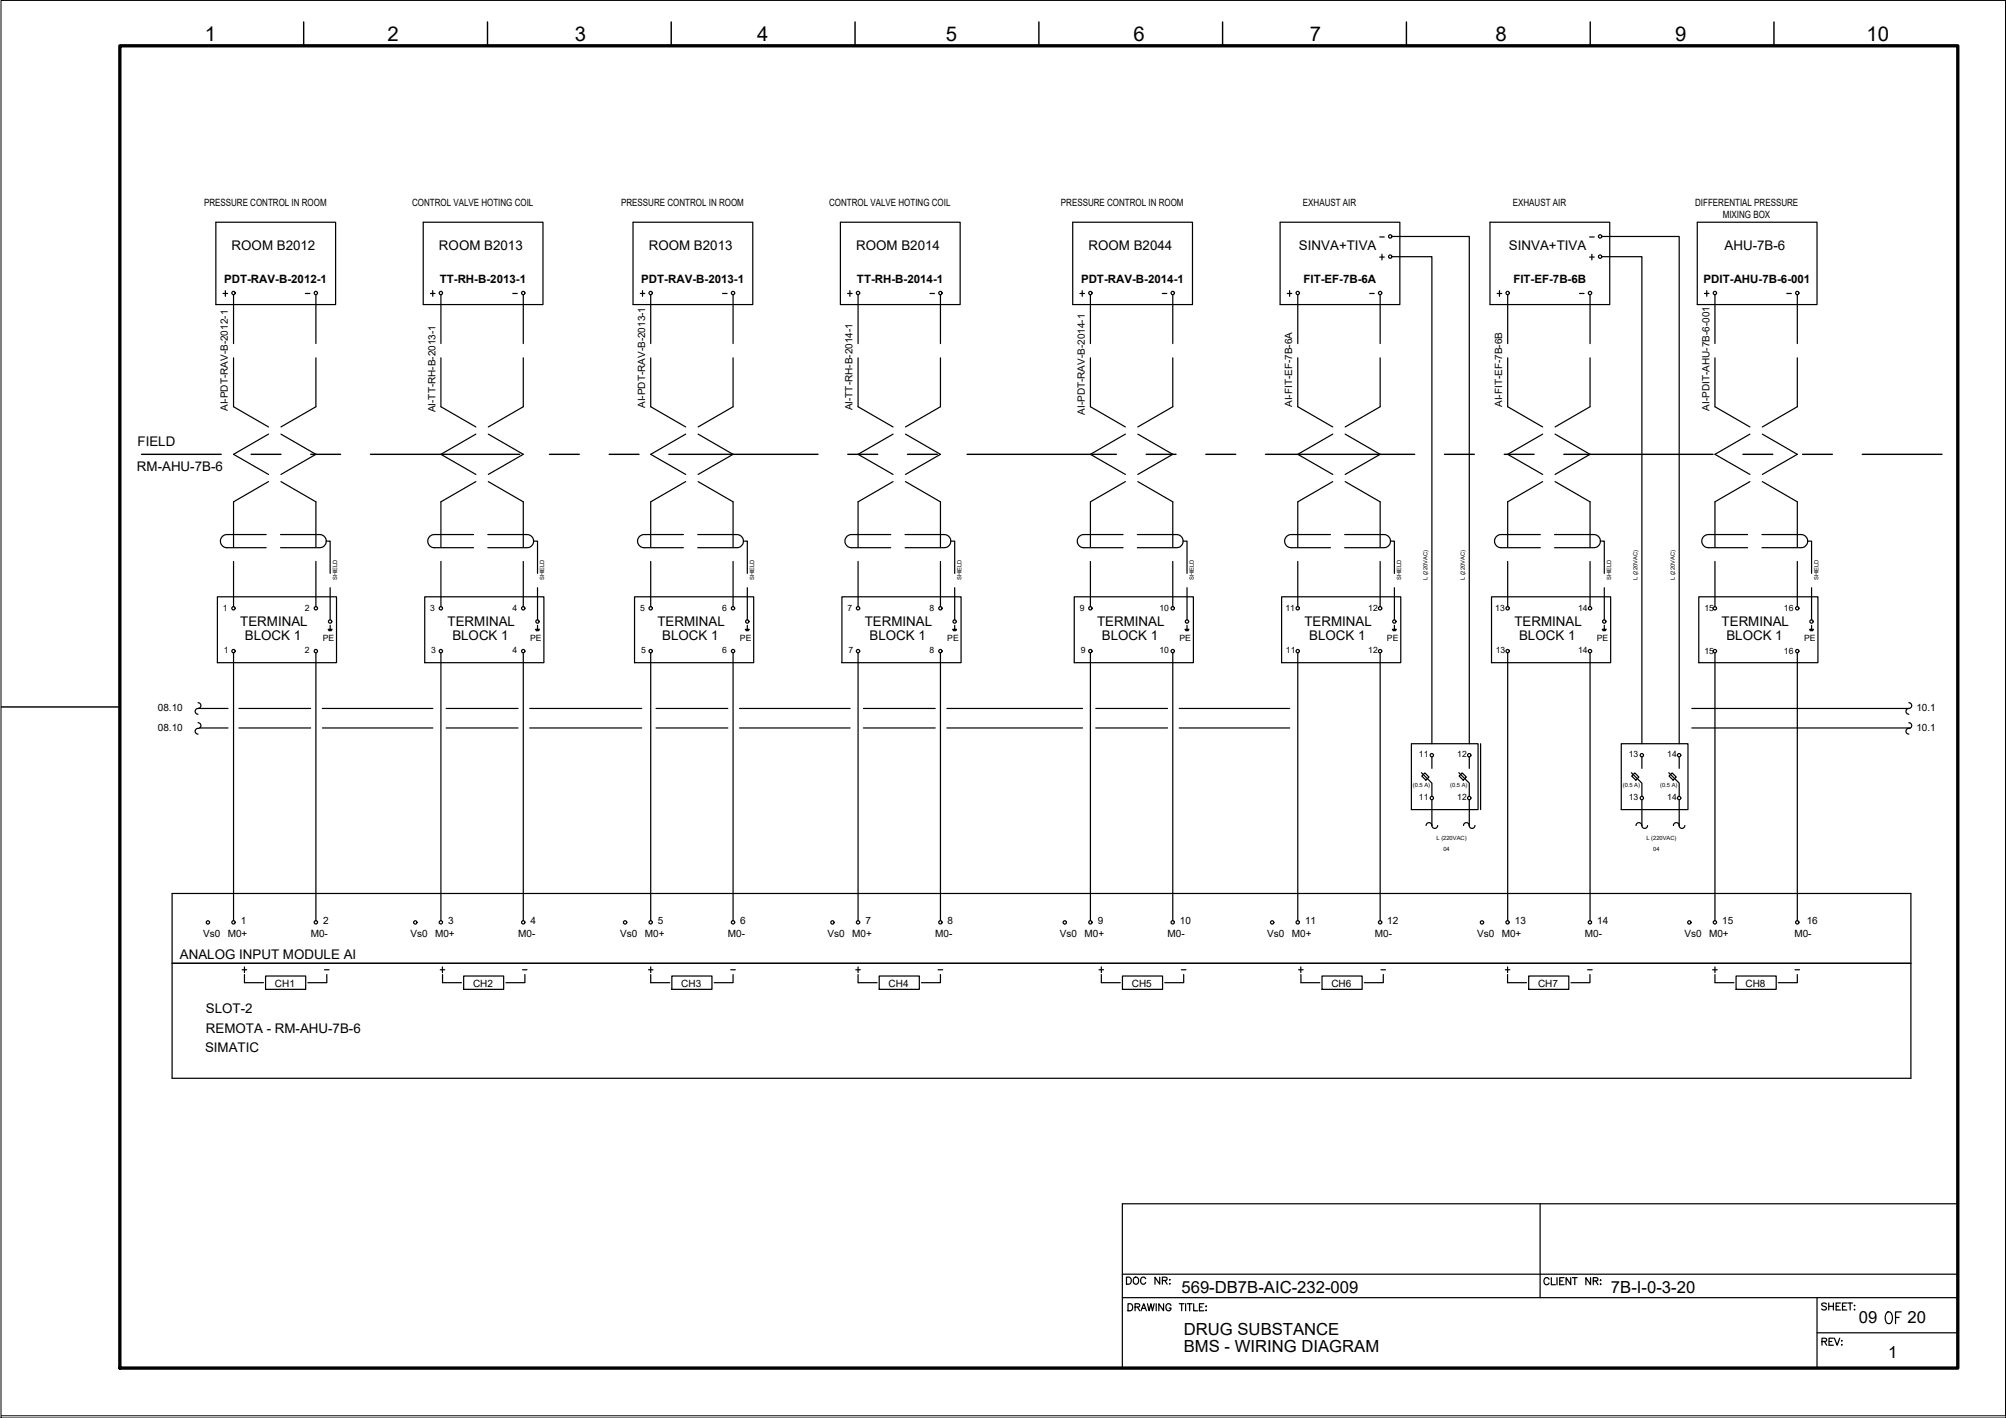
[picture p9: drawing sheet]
<svg xmlns="http://www.w3.org/2000/svg" width="420mm" height="297mm" viewBox="0 0 420 297" stroke-linecap="round" stroke-linejoin="round" font-family="sans-serif">
<!-- layer: G-TTLB-TTLB -->
<path d="M25.1 9.6h385v277h-385z" fill="none" stroke="#000" stroke-width=".7"/>
<!-- layer: G-TTLB-OTLN -->
<path d="M420.1 .1v296.5h-419.9" fill="none" stroke="#000" stroke-width=".21"/>
<!-- layer: G-TTLB-INDX -->
<path d="M63.6 4.6v5M102.1 4.6v5M140.6 4.6v5M179.1 4.6v5M217.6 4.6v5M256.1 4.6v5M294.6 4.6v5M333.1 4.6v5M371.6 4.6v5M.2 148.1h24.9" fill="none" stroke="#000" stroke-width=".3"/>
<!-- layer: LGSP IA4$0$LG_PLOT -->
<path d="M322.6 252.2v19.6M235.1 266.9h175M235.1 271.8h175M380.6 279.2h29.5M380.6 271.8v14.8M235.1 286.6h175" fill="none" stroke="#000" stroke-width=".25"/>
<!-- layer: LG_PLOT -->
<g fill="none" stroke="#000" stroke-width=".25">
<path d="M410.1 252.2h-175v34.4M236.3 273.1h.4a.8 .8 0 0 1 .6 .7 .8 .8 0 0 1-.6 .8h-.4zM237.7 273.8l.9-.1 .1-.2v-.3l-1-.1v1.5M238.2 273.8l.5 .8M239 274.6l.6-1.5 .5 1.5M239.2 274.1h.7M240.3 273.1l.4 1.5 .3-1.5 .4 1.5 .3-1.5M242.2 273.1v1.5M243.7 273.1v1.5l-1-1.5v1.5M245.3 273.5a.54 .54 0 0 0-.7-.4 .54 .54 0 0 0-.4 .6 .61 .61 0 0 0 .2 .7 .61 .61 0 0 0 .8 0l.1-.4h-.4M247 273.1h1M247.5 273.1v1.5"/>
<path d="M248.3 273.1v1.5M248.7 273.1h1M249.2 273.1v1.5M250 273.1v1.5h.9M251.2 273.8h.6M252.1 273.1h-.9v1.5h.9M252.6 274.5h.1zM252.6 273.6v.1zM324.4 268a.54 .54 0 0 0-.6-.4 .54 .54 0 0 0-.4 .6 .61 .61 0 0 0 .2 .8 .61 .61 0 0 0 .8-.1v-.1M324.9 267.6v1.5h.9M326.1 267.6v1.5M326.7 268.3h.6"/>
<path d="M327.6 267.6h-.9v1.5h.9M329 267.6v1.5l-1-1.5v1.5M329.4 267.6h.9M329.8 267.6v1.5M333.1 267.6v1.5l-.9-1.5v1.5M333.7 268.3h.9v-.5l-.9-.2v1.5M334.2 268.3l.5 .8M335.2 268.2h.1zM335.2 269h.1zM382.5 273.2l-.3-.2-.6 .2v.2l.8 .4 .1 .2v.2l-.3 .2-.6-.2M383 273v1.4M383 273.6h1"/>
<path d="M384 273v1.4M384.6 273.6h.5M385.5 273h-.9v1.4h.9M385.9 273.6h.6M386.8 273h-.9v1.4h.9M387 273h1M387.5 273v1.4M388.4 273.5h.1zM388.4 274.3h.1z"/>
</g>
<!-- layer: I_LIMIT_LINE -->
<g fill="none" stroke="#000" stroke-width=".3">
<path d="M29.7 95.2h16.6M52.6 95.2h6.2M65.1 95.2h6.2M77.6 95.2h31.2M115.1 95.2h6.2M127.6 95.2h6.2M140.1 95.2h31.2M177.6 95.2h6.2M190.1 95.2h6.2M202.6 95.2h31.2M240.1 95.2h6.2M252.6 95.2h6.2"/>
<path d="M265.1 95.2h31.2M302.6 95.2h6.2M315.1 95.2h6.2M327.6 95.2h31.2M365.1 95.2h6.2M377.5 95.2h6.3M390.1 95.2h16.6"/>
</g>
<!-- layer: 0 -->
<g fill="none" stroke="#000" stroke-width=".25">
<path d="M291.5 53.8h8.4v102M291.5 49.5h16.2v106.3M335.5 53.8h8.4v102M335.5 49.5h16.2v106.3M41.5 148.4h6.3M41.8 152.5h6M50 148.4h15.1M50 152.5h15.1M67.5 148.4h23.2M67.5 152.5h23.2M93.5 148.4h15M93.5 152.5h15"/>
<path d="M111 148.4h23.4M111 152.5h23.4M137.4 148.4h15M137.4 152.5h15M154.9 148.4h23.2M154.9 152.5h23.2M180.8 148.4h15.1M180.8 152.5h15.1M198.3 148.4h28.4M198.3 152.5h28.4M229.5 148.4h15M229.5 152.5h15"/>
<path d="M247 148.4h23.1M247 152.5h23.1M354.4 148.4h45.4M354.4 152.5h45.7M299.9 167.5v5.4M307.7 167.5v5.4M343.9 167.5v5.4M351.7 167.5v5.4M400.2 187.2v38.7"/>
</g>
<!-- layer: I_DATA -->
<g fill="none" stroke="#000" stroke-width=".25">
<path d="M45.2 46.6h25.1v17.2h-25.1zM88.6 46.6h25.1v17.2h-25.1zM132.6 46.6h25.1v17.2h-25.1zM176 46.6h25.1v17.2h-25.1zM224.7 46.6h25.1v17.2h-25.1zM268.1 46.6h25.1v17.2h-25.1zM289 53.9h.9M289.5 53.3v1.1M312.1 46.6h25.1v17.2h-25.1zM333 53.9h.9M333.4 53.3v1.1M355.5 46.6h25.1v17.2h-25.1z"/>
<path d="M46.7 61.5h1M47.2 60.9v1.2M134.1 61.5h.9M134.6 60.9v1.2M177.5 61.5h1M178 60.9v1.2M226.2 61.5h.9M226.7 60.9v1.2M269.6 61.5h1M270.1 60.9v1.2M357 61.5h.9M357.5 60.9v1.2"/>
<path d="M45.5 125h25v13.8h-25zM68.7 131.8h.9M68.8 132h.7M68.9 132.1h.5M69.2 131v.8M89 125h24.9v13.8h-24.9zM112.2 131.8h.8M112.2 132h.7M112.3 132.1h.5M112.6 131v.8M132.9 125h25v13.8h-25zM156.1 131.8h.9"/>
<path d="M156.2 132h.7M156.3 132.1h.5M156.5 131v.8M176.3 125h25v13.8h-25zM199.5 131.8h.9M199.6 132h.7M199.7 132.1h.5M200 131v.8M225 125h25v13.8h-25zM248.2 131.8h.8M248.3 132h.7M248.3 132.1h.6"/>
<path d="M248.6 131v.8M268.4 125h25v13.8h-25zM291.6 131.8h.9M291.7 132h.7M291.8 132.1h.5M292.1 131v.8M312.4 125h25v13.8h-25zM335.6 131.8h.8M335.7 132h.7M335.7 132.1h.6M336 131v.8M355.8 125h25v13.8h-25z"/>
<path d="M379 131.8h.8M379.1 132h.7M379.2 132.1h.5M379.4 131v.8M295.6 155.8h14v13.8h-14zM310.1 155.8v13.8M339.6 155.8h13.9v13.8h-13.9zM400.2 187.2h-364.2v38.7h364.2M36 201.8h364.2M51.2 205.9h4M55.6 204.5h8.4v2.7h-8.4zM68.5 204.1v1.8h-4"/>
<path d="M92.2 203.1h1M92.7 202.6v1.1M92.7 204.1v1.8h3.9M97.1 204.5h8.4v2.7h-8.4zM109.9 204.1v1.8h-3.9M135.8 203.1h1M136.3 204.1v1.8h4M136.3 202.6v1.1M140.7 204.5h8.4v2.7h-8.4zM153.5 204.1v1.8h-3.9M179.2 203.1h1M179.7 204.1v1.8h4"/>
<path d="M179.7 202.6v1.1M184.2 204.5h8.4v2.7h-8.4zM197 204.1v1.8h-4M230.7 205.9h4M235.1 204.5h8.4v2.7h-8.4zM247.9 204.1v1.8h-4M272.5 205.9h3.9M276.9 204.5h8.4v2.7h-8.4zM289.7 204.1v1.8h-3.9M315.8 205.9h3.9M320.2 204.5h8.4v2.7h-8.4zM333 204.1v1.8h-3.9"/>
<path d="M359.2 205.9h4M363.6 204.5h8.4v2.7h-8.4zM376.4 204.1v1.8h-3.9"/>
<circle cx="291.2" cy="53.8" r=".35"/>
<circle cx="335.1" cy="53.8" r=".35"/>
<circle cx="48.9" cy="61.4" r=".35"/>
<circle cx="136.3" cy="61.4" r=".35"/>
<circle cx="179.7" cy="61.4" r=".35"/>
<circle cx="228.4" cy="61.4" r=".35"/>
<circle cx="271.8" cy="61.4" r=".35"/>
<circle cx="359.2" cy="61.4" r=".35"/>
<circle cx="48.9" cy="136.4" r=".35"/>
<circle cx="48.9" cy="127.4" r=".35"/>
<circle cx="66.2" cy="127.4" r=".35"/>
<circle cx="66.2" cy="136.4" r=".35"/>
<circle cx="69.1" cy="130.2" r=".35"/>
<circle cx="92.3" cy="136.4" r=".35"/>
<circle cx="92.3" cy="127.4" r=".35"/>
<circle cx="109.6" cy="136.4" r=".35"/>
<circle cx="109.6" cy="127.4" r=".35"/>
<circle cx="112.6" cy="130.2" r=".35"/>
<circle cx="136.3" cy="127.4" r=".35"/>
<circle cx="136.3" cy="136.4" r=".35"/>
<circle cx="153.5" cy="127.4" r=".35"/>
<circle cx="153.5" cy="136.4" r=".35"/>
<circle cx="156.5" cy="130.2" r=".35"/>
<circle cx="179.7" cy="136.4" r=".35"/>
<circle cx="179.7" cy="127.4" r=".35"/>
<circle cx="197" cy="127.4" r=".35"/>
<circle cx="197" cy="136.4" r=".35"/>
<circle cx="200" cy="130.2" r=".35"/>
<circle cx="228.4" cy="136.4" r=".35"/>
<circle cx="228.4" cy="127.4" r=".35"/>
<circle cx="245.6" cy="136.4" r=".35"/>
<circle cx="245.6" cy="127.4" r=".35"/>
<circle cx="248.6" cy="130.2" r=".35"/>
<circle cx="271.8" cy="136.4" r=".35"/>
<circle cx="271.8" cy="127.4" r=".35"/>
<circle cx="289.1" cy="136.4" r=".35"/>
<circle cx="289.1" cy="127.4" r=".35"/>
<circle cx="292" cy="130.2" r=".35"/>
<circle cx="315.8" cy="136.4" r=".35"/>
<circle cx="315.8" cy="127.4" r=".35"/>
<circle cx="333" cy="136.4" r=".35"/>
<circle cx="333" cy="127.4" r=".35"/>
<circle cx="336" cy="130.2" r=".35"/>
<circle cx="359.2" cy="127.4" r=".35"/>
<circle cx="359.2" cy="136.4" r=".35"/>
<circle cx="376.4" cy="127.4" r=".35"/>
<circle cx="376.4" cy="136.4" r=".35"/>
<circle cx="379.4" cy="130.2" r=".35"/>
<circle cx="299.9" cy="158.2" r=".35"/>
<circle cx="307.7" cy="158.2" r=".35"/>
<circle cx="343.9" cy="158.2" r=".35"/>
<circle cx="351.7" cy="158.2" r=".35"/>
<circle cx="299.9" cy="167.2" r=".35"/>
<circle cx="307.7" cy="167.2" r=".35"/>
<circle cx="343.9" cy="167.2" r=".35"/>
<circle cx="351.7" cy="167.2" r=".35"/>
<circle cx="43.6" cy="193.2" r=".35"/>
<circle cx="48.9" cy="193.2" r=".35"/>
<circle cx="66.2" cy="193.2" r=".35"/>
<circle cx="87" cy="193.2" r=".35"/>
<circle cx="92.3" cy="193.2" r=".35"/>
<circle cx="109.6" cy="193.2" r=".35"/>
<circle cx="130.9" cy="193.2" r=".35"/>
<circle cx="136.3" cy="193.2" r=".35"/>
<circle cx="153.5" cy="193.2" r=".35"/>
<circle cx="174.4" cy="193.2" r=".35"/>
<circle cx="179.7" cy="193.2" r=".35"/>
<circle cx="197" cy="193.2" r=".35"/>
<circle cx="223" cy="193.2" r=".35"/>
<circle cx="228.4" cy="193.2" r=".35"/>
<circle cx="245.6" cy="193.2" r=".35"/>
<circle cx="266.5" cy="193.2" r=".35"/>
<circle cx="271.8" cy="193.2" r=".35"/>
<circle cx="289.1" cy="193.2" r=".35"/>
<circle cx="310.4" cy="193.2" r=".35"/>
<circle cx="315.8" cy="193.2" r=".35"/>
<circle cx="333" cy="193.2" r=".35"/>
<circle cx="353.8" cy="193.2" r=".35"/>
<circle cx="359.2" cy="193.2" r=".35"/>
<circle cx="376.4" cy="193.2" r=".35"/>
</g>
<!-- layer: I_TABS -->
<g fill="none" stroke="#000" stroke-width=".25">
<path d="M48.9 61.7v10.3M48.9 75v10.2l7.3 4.2M66.2 61.7v10.3M66.2 75v10.2l-7.4 4.2M92.4 61.7v10.3M92.4 75v10.2l7.3 4.2M109.6 61.7v10.3M109.6 75v10.2l-7.3 4.2M136.3 61.7v10.3M136.3 75v10.2l7.3 4.2M153.5 61.7v10.3M153.5 75v10.2l-7.3 4.2"/>
<path d="M179.7 61.7v10.3M179.7 75v10.2l7.3 4.2M197 61.7v10.3M197 75v10.2l-7.3 4.2M228.4 61.7v10.3M228.4 75v10.2l7.3 4.2M245.6 61.7v10.3M245.6 75v10.2l-7.3 4.2M271.8 61.7v10.3M271.8 75v10.2l7.3 4.2M289.1 61.7v10.3M289.1 75v10.2l-7.4 4.2"/>
<path d="M315.8 61.7v10.3M315.8 75v10.2l7.3 4.2M333 61.7v10.3M333 75v10.2l-7.3 4.2M359.2 61.7v10.3M359.2 75v10.2l7.3 4.2M376.4 61.7v10.3M376.4 75v10.2l-7.3 4.2M56.2 90.9l-7.3 4.3 7.3 4.2M58.8 90.9l7.4 4.3-7.4 4.2M99.7 90.9l-7.3 4.3 7.3 4.2M102.3 90.9l7.3 4.3-7.3 4.2"/>
<path d="M143.6 90.9l-7.3 4.3 7.3 4.2M146.2 90.9l7.3 4.3-7.3 4.2M187 90.9l-7.3 4.3 7.3 4.2M189.7 90.9l7.3 4.3-7.3 4.2M235.7 90.9l-7.3 4.3 7.3 4.2M238.3 90.9l7.3 4.3-7.3 4.2M279.1 90.9l-7.3 4.3 7.3 4.2M281.7 90.9l7.4 4.3-7.4 4.2M323.1 90.9l-7.3 4.3 7.3 4.2M325.7 90.9l7.3 4.3-7.3 4.2M366.5 90.9l-7.3 4.3 7.3 4.2M369.1 90.9l7.3 4.3-7.3 4.2"/>
<path d="M48.9 117.6v9.5M55.8 112h-8.3a1.38 1.38 0 0 0-1.3 1.4 1.38 1.38 0 0 0 1.3 1.3h8.3M56.2 100.9l-7.3 4.2v9.5M58.8 112h8.2a1.38 1.38 0 0 1 1.3 1.4 1.38 1.38 0 0 1-1.3 1.3h-8.2M58.8 100.9l7.4 4.2v9.5M66.2 117.6v9.5M68.3 113.4h.9v6.7M92.4 117.6v9.5M99.2 112h-8.2a1.38 1.38 0 0 0-1.4 1.4 1.38 1.38 0 0 0 1.4 1.3h8.2M99.7 100.9l-7.3 4.2v9.5M102.2 112h8.2a1.38 1.38 0 0 1 1.4 1.4 1.38 1.38 0 0 1-1.4 1.3h-8.2M102.3 100.9l7.3 4.2v9.5"/>
<path d="M109.6 117.6v9.5M111.8 113.4h.8v6.7M136.3 117.6v9.5M143.1 112h-8.2a1.38 1.38 0 0 0-1.4 1.4 1.38 1.38 0 0 0 1.4 1.3h8.2M143.6 100.9l-7.3 4.2v9.5M146.1 112h8.2a1.38 1.38 0 0 1 1.4 1.4 1.38 1.38 0 0 1-1.4 1.3h-8.2M146.2 100.9l7.3 4.2v9.5M153.5 117.6v9.5M155.7 113.4h.8v6.7M179.7 117.6v9.5M186.6 112h-8.2a1.38 1.38 0 0 0-1.4 1.4 1.38 1.38 0 0 0 1.4 1.3h8.2M187 100.9l-7.3 4.2v9.5"/>
<path d="M189.6 112h8.2a1.38 1.38 0 0 1 1.3 1.4 1.38 1.38 0 0 1-1.3 1.3h-8.2M189.7 100.9l7.3 4.2v9.5M197 117.6v9.5M199.2 113.4h.8v6.7M228.4 117.6v9.5M235.2 112h-8.2a1.38 1.38 0 0 0-1.4 1.4 1.38 1.38 0 0 0 1.4 1.3h8.2M235.7 100.9l-7.3 4.2v9.5M238.2 112h8.2a1.38 1.38 0 0 1 1.4 1.4 1.38 1.38 0 0 1-1.4 1.3h-8.2M238.3 100.9l7.3 4.2v9.5M245.6 117.6v9.5M247.8 113.4h.8v6.7M271.8 117.6v9.5"/>
<path d="M278.7 112h-8.3a1.38 1.38 0 0 0-1.3 1.4 1.38 1.38 0 0 0 1.3 1.3h8.3M279.1 100.9l-7.3 4.2v9.5M281.6 112h8.3a1.38 1.38 0 0 1 1.3 1.4 1.38 1.38 0 0 1-1.3 1.3h-8.3M281.7 100.9l7.4 4.2v9.5M289.1 117.6v9.5M291.2 113.4h.9v6.7M315.8 117.6v9.5M322.6 112h-8.2a1.38 1.38 0 0 0-1.4 1.4 1.38 1.38 0 0 0 1.4 1.3h8.2M323.1 100.9l-7.3 4.2v9.5M325.6 112h8.2a1.38 1.38 0 0 1 1.4 1.4 1.38 1.38 0 0 1-1.4 1.3h-8.2M325.7 100.9l7.3 4.2v9.5M333 117.6v9.5"/>
<path d="M335.2 113.4h.8v6.7M359.2 117.6v9.5M366 112h-8.2a1.38 1.38 0 0 0-1.4 1.4 1.38 1.38 0 0 0 1.4 1.3h8.2M366.5 100.9l-7.3 4.2v9.5M369 112h8.2a1.38 1.38 0 0 1 1.4 1.4 1.38 1.38 0 0 1-1.4 1.3h-8.2M369.1 100.9l7.3 4.2v9.5M376.4 117.6v9.5M378.6 113.4h.8v6.7M48.9 136.7v56.2M66.2 136.7v56.2M69.2 123.1v6.8M92.4 136.7v56.2"/>
<path d="M109.6 136.7v56.2M112.6 123.1v6.8M136.3 136.7v56.2M153.5 136.7v56.2M156.5 123.1v6.8M179.7 136.7v56.2M197 136.7v56.2M200 123.1v6.8M228.4 136.7v56.2M245.6 136.7v56.2M248.6 123.1v6.8M271.8 136.7v56.2"/>
<path d="M289.1 136.7v56.2M292.1 123.1v6.8M315.8 136.7v56.2M333 136.7v56.2M336 123.1v6.8M359.2 136.7v56.2M376.4 136.7v56.2M379.4 123.1v6.8M41.5 147.2a.64 .64 0 0 1 .6 .8 .64 .64 0 0 1-.9 .5 .6 .6 0 0 0-.3 .6 .6 .6 0 0 0 .6 .5M41.5 151.4a.63 .63 0 0 1 .6 .7 .63 .63 0 0 1-.9 .5 .6 .6 0 0 0-.3 .7 .6 .6 0 0 0 .6 .5M399.8 147.2a.64 .64 0 0 1 .6 .8 .64 .64 0 0 1-.8 .5 .6 .6 0 0 0-.4 .6 .6 .6 0 0 0 .6 .5M399.8 151.4a.63 .63 0 0 1 .6 .7 .63 .63 0 0 1-.8 .5 .6 .6 0 0 0-.4 .7 .6 .6 0 0 0 .6 .5"/>
<path d="M298.7 172.9a.64 .64 0 0 1 .8-.6 .64 .64 0 0 1 .5 .9 .6 .6 0 0 0 .6 .3 .6 .6 0 0 0 .5-.6M306.5 172.9a.63 .63 0 0 1 .8-.6 .63 .63 0 0 1 .5 .9 .6 .6 0 0 0 .6 .3 .6 .6 0 0 0 .5-.6M342.7 172.9a.64 .64 0 0 1 .7-.6 .64 .64 0 0 1 .5 .9 .6 .6 0 0 0 .7 .3 .6 .6 0 0 0 .5-.6M350.5 172.9a.6 .6 0 0 1 .6-.6 .6 .6 0 0 1 .6 .6M351.7 172.9a.6 .6 0 0 0 .6 .6 .6 .6 0 0 0 .6-.6"/>
</g>
<!-- layer: EI-CTRL -->
<path d="M299.9 158.6v2.4M307.7 158.6v2.4M343.9 158.6v2.4M351.7 158.6v2.4M297.7 161.9l2.2 2.1v2.8M297.8 162.6l.7-.7 .8 .9-.7 .6zM305.6 161.9l2.1 2.1v2.8M306.3 161.9l.8 .9-.6 .6-.9-.8zM341.7 161.9l2.2 2.1v2.8M341.8 162.6l.6-.7 .9 .9-.7 .6zM349.5 161.9l2.2 2.1v2.8M350.2 161.9l.9 .9-.7 .6-.8-.8z" fill="none" stroke="#000" stroke-width=".25"/>
<!-- layer: 0 -->
<path d="M.2 .1h419.9v296.9h-419.9z" fill="none" stroke="#000" stroke-width=".21"/>
<text font-size="5.7" x="394.1" y="278.3">OF</text>
<g font-size="4.4">
<text x="234.9" y="270.2">DOC NR:</text>
<text x="380.6" y="282.9">REV:</text>
</g>
<g font-size="4.3">
<text x="42.9" y="8.6">1</text>
<text x="81.2" y="8.6">2</text>
<text x="120.4" y="8.6">3</text>
<text x="158.6" y="8.6">4</text>
<text x="198.1" y="8.6">5</text>
<text x="237.4" y="8.6">6</text>
<text x="274.3" y="8.6">7</text>
<text x="313.2" y="8.6">8</text>
<text x="350.9" y="8.6">9</text>
<text x="390.9" y="8.6">10</text>
</g>
<g font-size="4">
<text x="89.3" y="63.1">+</text>
<text x="312.6" y="63.1">+</text>
<text x="49.7" y="205">+</text>
<text x="229.3" y="205">+</text>
<text x="270.9" y="205">+</text>
<text x="314.3" y="205">+</text>
<text x="357.7" y="205">+</text>
</g>
<g font-size="3.5">
<text x="247.5" y="270.8">569-DB7B-AIC-232-009</text>
<text x="337.4" y="270.9">7B-I-0-3-20</text>
<text x="247.9" y="279.7">DRUG SUBSTANCE</text>
<text x="389.3" y="277.2">09</text>
<text x="399.5" y="277.2">20</text>
<text x="247.9" y="283.2">BMS - WIRING DIAGRAM</text>
<text x="395.5" y="284.6">1</text>
</g>
<g font-size="2.8">
<text x="48.5" y="52.4">ROOM B2012</text>
<text x="91.9" y="52.4">ROOM B2013</text>
<text x="135.9" y="52.4">ROOM B2013</text>
<text x="179.3" y="52.4">ROOM B2014</text>
<text x="228" y="52.4">ROOM B2044</text>
<text x="272.1" y="52.4">SINVA+TIVA</text>
<text x="316" y="52.4">SINVA+TIVA</text>
<text x="361.2" y="52.4">AHU-7B-6</text>
<text x="28.8" y="93.4">FIELD</text>
<text x="28.7" y="98.6">RM-AHU-7B-6</text>
<text x="50.3" y="131.2">TERMINAL</text>
<text x="93.7" y="131.2">TERMINAL</text>
<text x="137.7" y="131.2">TERMINAL</text>
<text x="181.1" y="131.2">TERMINAL</text>
<text x="229.8" y="131.2">TERMINAL</text>
<text x="273.2" y="131.2">TERMINAL</text>
<text x="317.2" y="131.2">TERMINAL</text>
<text x="360.6" y="131.2">TERMINAL</text>
<text x="51.3" y="134.1">BLOCK 1</text>
<text x="94.7" y="134.1">BLOCK 1</text>
<text x="138.7" y="134.1">BLOCK 1</text>
<text x="182.1" y="134.1">BLOCK 1</text>
<text x="230.8" y="134.1">BLOCK 1</text>
<text x="274.2" y="134.1">BLOCK 1</text>
<text x="318.2" y="134.1">BLOCK 1</text>
<text x="361.6" y="134.1">BLOCK 1</text>
<text x="37.7" y="200.9">ANALOG INPUT MODULE AI</text>
<text x="43.1" y="212.3">SLOT-2</text>
<text x="42.9" y="220.3">SIMATIC</text>
<text x="43.1" y="216.4">REMOTA - RM-AHU-7B-6</text>
</g>
<g font-size="2.6">
<text x="288.2" y="50.8">-</text>
<text x="332" y="50.8">-</text>
<text x="63.1" y="62.8">-</text>
<text x="106.5" y="62.8">-</text>
<text x="150.3" y="62.8">-</text>
<text x="194" y="62.8">-</text>
<text x="242.7" y="62.8">-</text>
<text x="286.1" y="62.8">-</text>
<text x="329.8" y="62.8">-</text>
<text x="373.2" y="62.8">-</text>
<text x="67" y="204.3">-</text>
<text x="108.7" y="204.3">-</text>
<text x="152" y="204.3">-</text>
<text x="195.4" y="204.3">-</text>
<text x="246.6" y="204.3">-</text>
<text x="288.2" y="204.3">-</text>
<text x="331.6" y="204.3">-</text>
<text x="375" y="204.3">-</text>
</g>
<g font-size="2.4">
<text x="46.9" y="59.3">PDT-RAV-B-2012-1</text>
<text x="92.1" y="59.3">TT-RH-B-2013-1</text>
<text x="134.3" y="59.3">PDT-RAV-B-2013-1</text>
<text x="179.5" y="59.3">TT-RH-B-2014-1</text>
<text x="226.4" y="59.3">PDT-RAV-B-2014-1</text>
<text x="273" y="59.3">FIT-EF-7B-6A</text>
<text x="317" y="59.3">FIT-EF-7B-6B</text>
<text x="356.8" y="59.3">PDIT-AHU-7B-6-001</text>
</g>
<g font-size="2.1">
<text x="42.7" y="43.2">PRESSURE CONTROL IN ROOM</text>
<text x="86.3" y="43.2">CONTROL VALVE HOTING COIL</text>
<text x="130.1" y="43.2">PRESSURE CONTROL IN ROOM</text>
<text x="173.7" y="43.2">CONTROL VALVE HOTING COIL</text>
<text x="222.2" y="43.2">PRESSURE CONTROL IN ROOM</text>
<text x="272.9" y="43.2">EXHAUST AIR</text>
<text x="316.9" y="43.2">EXHAUST AIR</text>
<text x="355" y="43.2">DIFFERENTIAL PRESSURE</text>
<text x="360.8" y="45.7">MIXING BOX</text>
<text x="47.8" y="86.1" transform="rotate(-90 47.8 86.1)">AI-PDT-RAV-B-2012-1</text>
<text x="91.2" y="86.4" transform="rotate(-90 91.2 86.4)">AI-TT-RH-B-2013-1</text>
<text x="135.1" y="85.5" transform="rotate(-90 135.1 85.5)">AI-PDT-RAV-B-2013-1</text>
<text x="178.6" y="86" transform="rotate(-90 178.6 86)">AI-TT-RH-B-2014-1</text>
<text x="227.2" y="86.9" transform="rotate(-90 227.2 86.9)">AI-PDT-RAV-B-2014-1</text>
<text x="270.7" y="85.3" transform="rotate(-90 270.7 85.3)">AI-FIT-EF-7B-6A</text>
<text x="314.6" y="85.3" transform="rotate(-90 314.6 85.3)">AI-FIT-EF-7B-6B</text>
<text x="358" y="86" transform="rotate(-90 358 86)">AI-PDIT-AHU-7B-6-001</text>
<text x="33.1" y="149">08.10</text>
<text x="401.4" y="149">10.1</text>
<text x="33.1" y="153.1">08.10</text>
<text x="401.4" y="153.1">10.1</text>
<text x="42.5" y="196.2">Vs0</text>
<text x="47.7" y="196.2">M0+</text>
<text x="50.4" y="193.7">1</text>
<text x="65.1" y="196.2">M0-</text>
<text x="67.7" y="193.7">2</text>
<text x="86" y="196.2">Vs0</text>
<text x="91.1" y="196.2">M0+</text>
<text x="93.9" y="193.7">3</text>
<text x="108.5" y="196.2">M0-</text>
<text x="111.1" y="193.7">4</text>
<text x="129.9" y="196.2">Vs0</text>
<text x="135.1" y="196.2">M0+</text>
<text x="137.8" y="193.7">5</text>
<text x="152.5" y="196.2">M0-</text>
<text x="155" y="193.7">6</text>
<text x="173.3" y="196.2">Vs0</text>
<text x="178.5" y="196.2">M0+</text>
<text x="181.3" y="193.7">7</text>
<text x="195.9" y="196.2">M0-</text>
<text x="198.5" y="193.7">8</text>
<text x="222" y="196.2">Vs0</text>
<text x="227.2" y="196.2">M0+</text>
<text x="229.9" y="193.7">9</text>
<text x="244.6" y="196.2">M0-</text>
<text x="247.1" y="193.7">10</text>
<text x="265.4" y="196.2">Vs0</text>
<text x="270.6" y="196.2">M0+</text>
<text x="273.3" y="193.7">11</text>
<text x="288" y="196.2">M0-</text>
<text x="290.6" y="193.7">12</text>
<text x="309.4" y="196.2">Vs0</text>
<text x="314.5" y="196.2">M0+</text>
<text x="317.3" y="193.7">13</text>
<text x="331.9" y="196.2">M0-</text>
<text x="334.5" y="193.7">14</text>
<text x="352.8" y="196.2">Vs0</text>
<text x="358" y="196.2">M0+</text>
<text x="360.7" y="193.7">15</text>
<text x="375.8" y="196.2">M0-</text>
<text x="378.4" y="193.7">16</text>
<text x="57.6" y="206.7">CH1</text>
<text x="99.1" y="206.7">CH2</text>
<text x="142.7" y="206.7">CH3</text>
<text x="186.1" y="206.7">CH4</text>
<text x="237.1" y="206.7">CH5</text>
<text x="278.9" y="206.7">CH6</text>
<text x="322.2" y="206.7">CH7</text>
<text x="365.6" y="206.7">CH8</text>
</g>
<g font-size="1.8">
<text x="46.7" y="128">1</text>
<text x="63.9" y="128">2</text>
<text x="90.1" y="128">3</text>
<text x="107.3" y="128">4</text>
<text x="134.1" y="128">5</text>
<text x="151.3" y="128">6</text>
<text x="177.5" y="128">7</text>
<text x="194.7" y="128">8</text>
<text x="226.2" y="128">9</text>
<text x="242.8" y="128">10</text>
<text x="269.2" y="128">11</text>
<text x="286.6" y="128">12</text>
<text x="313.2" y="128">13</text>
<text x="330.5" y="128">14</text>
<text x="357" y="128">15</text>
<text x="373.6" y="128">16</text>
<text x="46.9" y="136.8">1</text>
<text x="63.9" y="136.9">2</text>
<text x="67.6" y="134.2">PE</text>
<text x="90.3" y="136.8">3</text>
<text x="107.3" y="136.9">4</text>
<text x="111" y="134.2">PE</text>
<text x="134.3" y="136.8">5</text>
<text x="151.3" y="136.9">6</text>
<text x="155" y="134.2">PE</text>
<text x="177.7" y="136.8">7</text>
<text x="194.7" y="136.9">8</text>
<text x="198.4" y="134.2">PE</text>
<text x="226.4" y="136.8">9</text>
<text x="242.8" y="136.9">10</text>
<text x="247.1" y="134.2">PE</text>
<text x="269.3" y="136.8">11</text>
<text x="286.6" y="136.9">12</text>
<text x="290.5" y="134.2">PE</text>
<text x="313.3" y="136.8">13</text>
<text x="330.5" y="136.9">14</text>
<text x="334.5" y="134.2">PE</text>
<text x="357" y="137">15</text>
<text x="373.6" y="137">16</text>
<text x="377.9" y="134.2">PE</text>
<text x="297.2" y="158.5">11</text>
<text x="305.2" y="158.5">12</text>
<text x="341.2" y="158.5">13</text>
<text x="349.2" y="158.5">14</text>
<text x="297.2" y="167.5">11</text>
<text x="305.2" y="167.5">12</text>
<text x="341.2" y="167.5">13</text>
<text x="349.2" y="167.5">14</text>
</g>
<g font-size="1.2">
<text x="70.6" y="121.5" transform="rotate(-90 70.6 121.5)">SHIELD</text>
<text x="114" y="121.5" transform="rotate(-90 114 121.5)">SHIELD</text>
<text x="158" y="121.5" transform="rotate(-90 158 121.5)">SHIELD</text>
<text x="201.4" y="121.5" transform="rotate(-90 201.4 121.5)">SHIELD</text>
<text x="250.1" y="121.5" transform="rotate(-90 250.1 121.5)">SHIELD</text>
<text x="293.5" y="121.5" transform="rotate(-90 293.5 121.5)">SHIELD</text>
<text x="299" y="121.5" transform="rotate(-90 299 121.5)">L (220VAC)</text>
<text x="306.8" y="121.5" transform="rotate(-90 306.8 121.5)">L (220VAC)</text>
<text x="337.4" y="121.5" transform="rotate(-90 337.4 121.5)">SHIELD</text>
<text x="342.9" y="121.5" transform="rotate(-90 342.9 121.5)">L (220VAC)</text>
<text x="350.8" y="121.5" transform="rotate(-90 350.8 121.5)">L (220VAC)</text>
<text x="380.9" y="121.5" transform="rotate(-90 380.9 121.5)">SHIELD</text>
<text x="295.9" y="164.9">(0.5 A)</text>
<text x="303.8" y="164.9">(0.5 A)</text>
<text x="339.9" y="164.9">(0.5 A)</text>
<text x="347.7" y="164.9">(0.5 A)</text>
<text x="300.9" y="176">L (220VAC)</text>
<text x="302.3" y="178.3">04</text>
<text x="344.8" y="176">L (220VAC)</text>
<text x="346.3" y="178.3">04</text>
</g>
</svg>
